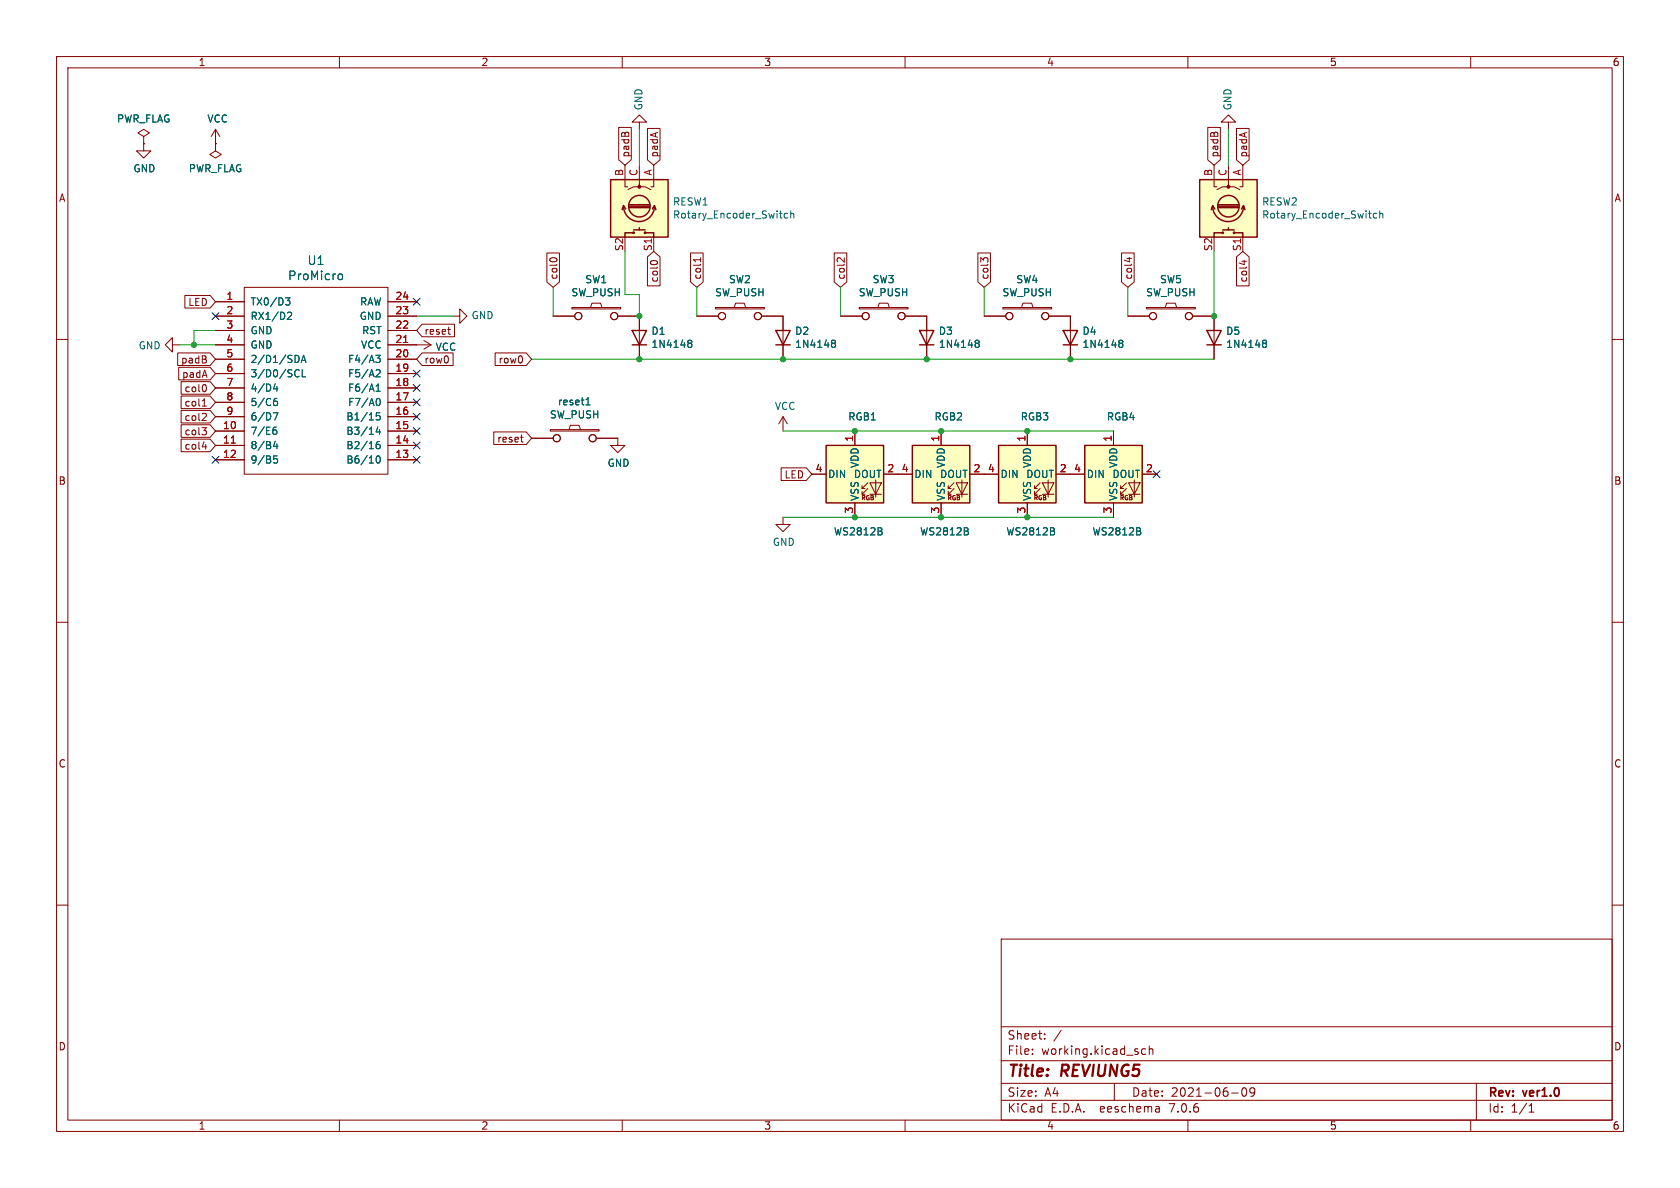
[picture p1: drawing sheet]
<svg xmlns="http://www.w3.org/2000/svg" width="297mm" height="210mm" viewBox="0 0 297 210" stroke-linecap="round" stroke-linejoin="round" font-family="sans-serif">
<g fill="none" stroke="#840000" stroke-width=".18">
<path d="M10 10h277v190h-277zM12 12h273v186h-273zM60 10v2M110 10v2M160 10v2M210 10v2M260 10v2M25.4 24.1l1-.6-1-.6-1 .6 1 .6v1.3M25.4 25.4h.1M25.4 25.4v1.3h1.3l-1.3 1.2-1.3-1.2h1.3M38.1 25.4v1.3l1 .6-1 .6-1-.6 1-.6M38.1 25.4h.1"/>
<path d="M38.1 22.9l-.8 1.2M38.1 22.9v2.5M38.1 22.9l.8 1.2M109.4 22.5h2.2v5.8l-1.1 .9-1.1-.9zM110.5 29.2v3.8h.5M113 21.6h1.3l-1.3-1.3-1.2 1.3h1.2v1.3M113 29.2v3.8h-1l-1 .5M113 32.5v.5h1l1.1 .5M114.5 22.7h2.2v5.6l-1.1 .9-1.1-.9zM115.6 29.2v3.8h-.5M213.5 22.5h2.2v5.8l-1.1 .9-1.1-.9zM214.6 29.2v3.8h.5"/>
<path d="M217.2 21.6h1.2l-1.2-1.3-1.3 1.3h1.3v1.3M217.2 29.2v3.8h-1l-1.1 .5M217.2 32.5v.5h1l1 .5M218.6 22.7h2.2v5.6l-1.1 .9-1.1-.9zM219.7 29.2v3.8h-.5M10 60h2M32.7 52.2h4.4l1 1.1-1 1.2h-4.4zM38.1 55.9h5.1M38.1 53.3h5.1M38.1 58.4h5.1M43.2 50.8h25.4v33h-25.4zM68.6 55.9h5.1"/>
<path d="M68.6 53.3h5.1M68.6 58.4h5.1M74.6 57.3h5.7v2.2h-5.7l-.9-1.1zM79.1 58.2h.5M79.4 59l.2 .1M80 55.9h1.3v-1.3l1.2 1.3-1.2 1.3v-1.3M96.7 44.7h2.2v5.1l-1.1 1-1.1-1zM97.3 45.7l.4-.1 .7 .1M97.8 55.9h3.8M101.1 54.4h8.6v.2h-8.6zM104.4 54.4l.2-.8h1.6l.2 .8M109.2 55.9h3.8v7.6"/>
<path d="M114.5 45.4l1.1-.9 1.1 .9v5.1h-2.2zM115 46.2l.5-.1 .7 .1M115.6 41.9v2.6M122.1 44.7h2.2v5.1l-1.1 1-1.1-1zM123.2 55.9h3.8M123.9 45.6v.7M123.9 45.9h-1.3l.2 .1M126.5 54.4h8.6v.2h-8.6zM129.8 54.4l.2-.8h1.6l.2 .8M134.6 55.9h3.8v7.6M147.5 44.7h2.2v5.1l-1.1 1-1.1-1zM148.6 55.9h3.8"/>
<path d="M149.3 45.6v.7l-.8-.7h-.3l-.2 .2M151.9 54.4h8.6v.2h-8.6zM155.2 54.4l.2-.8h1.6l.2 .8M160 55.9h3.8v7.6M172.9 44.7h2.2v5.1l-1.1 1-1.1-1zM173.9 45.8l.2-.2h.3l.3 .2M173.9 46l-.5-.4v.7M174 55.9h3.8M177.3 54.4h8.6v.2h-8.6zM180.6 54.4l.2-.8h1.6l.2 .8M185.4 55.9h3.8v7.6M198.3 44.7h2.2v5.1l-1.1 1-1.1-1z"/>
<path d="M199.2 45.7h.9M199.4 55.9h3.8M199.6 45.5v.8M202.7 54.4h8.6v.2h-8.6zM206 54.4l.2-.8h1.6l.2 .8M210.8 55.9h3.8v7.6M218.6 45.4l1.1-.9 1.1 .9v5.1h-2.2zM219.5 46.2h.9M219.7 41.9v2.6M220 46v.8M285 60h2M30.5 61v-1.3l-1.3 1.3 1.3 1.2v-1.2h1.2"/>
<path d="M31.4 62.4h5.7l1 1.1-1 1.1h-5.7zM31.6 64.9h5.5l1 1.1-1 1.2h-5.5zM32 70h5.1l1 1.1-1 1.1h-5.1zM32 67.5h5.1l1 1.1-1 1.1h-5.1zM32 72.5h5.1l1 1.2-1 1.1h-5.1zM32 75.1h5.1l1 1.1-1 1.1h-5.1zM32 77.6h5.1l1 1.1-1 1.2h-5.1zM35.7 75.6h.8l-.4 .5M35.8 71.8h.7M35.8 79h.7M36 70.7l.1-.2v1.3M36.2 73.1l.3 .2-.1 .3-.7 .7h.8"/>
<path d="M36.2 76.1l.3 .2v.3l-.3 .3M36.3 68l.2 .5-.2 .7M36.4 78.6v.8M38.1 76.2h5.1M38.1 78.7h5.1M38.1 73.7h5.1M38.1 71.1h5.1M38.1 68.6h5.1M38.1 66h5.1M38.1 63.5h5.1M38.1 61h5.1M68.6 76.2h5.1"/>
<path d="M68.6 78.7h5.1M68.6 73.7h5.1M68.6 71.1h5.1M68.6 68.6h5.1M68.6 66h5.1M68.6 63.5h5.1M68.6 61h7.6M74.6 62.4h5.5v2.2h-5.5l-.9-1.1zM74.9 60.2l1.3 .8M76.2 61l-1.3 .7M87.3 76.4h5.7l1 1.1-1 1.1h-5.7zM87.5 62.4h5.5l1 1.1-1 1.1h-5.5z"/>
<path d="M92 77.3h.5M92.2 78.1h.3M94 77.5h3.8M97.3 75.9h8.6v.3h-8.6zM100.6 75.9l.2-.7h1.6l.2 .7M105.4 77.5h3.8v1.2h1.3l-1.3 1.3-1.3-1.3h1.3M138.4 73.7v2.5M138.4 73.7l-.7 1.2M138.4 73.7l.8 1.2M151.1 76.2v2.5M166.4 76.2v2.5M181.6 76.2v2.5"/>
<path d="M196.8 76.2v2.5M38.1 81.3h5.1M68.6 81.3h5.1M138.1 82.7h4.5l.9 1.1-.9 1.1h-4.5zM138.4 91.4v1.3h1.3l-1.3 1.3-1.2-1.3h1.2M143.5 83.8h2.5M151.1 88.9v2.5M152.4 87.4h.5M152.4 86.4h.5M153.4 86.4l-1 1v-.5M153.4 85.3l-1 1.1v-.5M153.8 85.3h2l-1 2.1z"/>
<path d="M153.8 87.4h2M154.8 84.8v3.1M156.2 83.8h5.1M166.4 88.9v2.5M167.6 87.4h.5M167.6 86.4h.5M168.7 86.4l-1.1 1v-.5M168.7 85.3l-1.1 1.1v-.5M169 85.3h2.1l-1 2.1zM169 87.4h2.1M170.1 84.8v3.1M171.4 83.8h5.1"/>
<path d="M181.6 88.9v2.5M182.9 87.4h.5M182.9 86.4h.5M183.9 86.4l-1 1v-.5M183.9 85.3l-1 1.1v-.5M184.3 85.3h2l-1 2.1zM184.3 87.4h2M185.3 84.8v3.1M186.7 83.8h5.1M196.8 88.9v2.5M198.1 87.4h.5M198.1 86.4h.5"/>
<path d="M199.1 86.4l-1 1v-.5M199.1 85.3l-1 1.1v-.5M199.5 85.3h2l-1 2.1zM199.5 87.4h2M200.5 84.8v3.1M201.9 83.8h2.6M10 110h2M285 110h2M10 160h2M285 160h2M177 166h108v32h-108zM60 198v2"/>
<path d="M110 198v2M160 198v2M177 194.5h108M177 191.5h108M177 187.5h108M177 181.5h108M182.5 186.3v.1M182.5 185.5v.1M184.7 183.6v.1M184.7 182.8v.1M187.6 182.1l-1.3 2M197 191.5v3"/>
<path d="M202.5 185.5l-.4-.1-.3 .3v.4l.2 .2h.5M203.2 185.5l.2-.1 .3 .1 .1 .9M203.2 184.9v1.5M204.9 195.7l.1 .9M205 196.5l-.2 .1M205 196h-.2M210 198v2M217.7 193.2h1.2M219.7 192.4l.2-.1a.81 .81 0 0 1 .6 .6 .81 .81 0 0 1-.3 .8l-.2 .1a.81 .81 0 0 1-.3-1.4zM221.8 192.9l-.3 .3h-.3l-.2-.3 .1-.5 .4-.1 .2 .1a.99 .99 0 0 1-.3 1.4h-.3M260 198v2M261 191.5v6.5"/>
<path d="M270.3 196.6h.9M270.3 195.5l.4-.4v1.5"/>
<circle cx="102.2" cy="55.9" r=".63"/>
<circle cx="108.6" cy="55.9" r=".63"/>
<circle cx="127.6" cy="55.9" r=".63"/>
<circle cx="134" cy="55.9" r=".63"/>
<circle cx="153" cy="55.9" r=".63"/>
<circle cx="159.4" cy="55.9" r=".63"/>
<circle cx="178.4" cy="55.9" r=".63"/>
<circle cx="184.8" cy="55.9" r=".63"/>
<circle cx="203.8" cy="55.9" r=".63"/>
<circle cx="210.2" cy="55.9" r=".63"/>
<circle cx="98.4" cy="77.5" r=".63"/>
<circle cx="104.8" cy="77.5" r=".63"/>
</g>
<g fill="#ffffc2" stroke="#ffffc2" stroke-width=".18">
<path d="M161.3 78.7h10.1v10.2h-10.1z"/>
<path d="M191.8 78.7h10.1v10.2h-10.1z"/>
<path d="M146 78.7h10.2v10.2h-10.2z"/>
<path d="M176.5 78.7h10.2v10.2h-10.2z"/>
<path d="M212.1 31.8h10.1v10.1h-10.1z"/>
<path d="M107.9 31.8h10.2v10.1h-10.2z"/>
</g>
<g fill="none" stroke="#840000" stroke-width=".25">
<path d="M107.9 31.8h10.2v10.1h-10.2zM110.2 36.4a2.73 2.73 0 0 0 2.8 2.8 2.73 2.73 0 0 0 2.7-2.8M110.6 37l-.4-.7-.2 .8M111.3 36.2h3.5M111.3 36.4h3.5M111.3 36.7h3.5M115.3 37l.4-.7 .3 .8M212.1 31.8h10.1v10.1h-10.1zM214.4 36.4a2.73 2.73 0 0 0 2.7 2.8 2.73 2.73 0 0 0 2.7-2.8M214.8 37l-.4-.7-.3 .8M215.4 36.2h3.5M215.4 36.4h3.5"/>
<path d="M215.4 36.7h3.5M219.5 37l.3-.7 .3 .8M111.8 58.4h2.5l-1.3 2.6zM112 41.1h-1.5v.8M112 40.6h2M113 40.3v.3M114 41.1h1.6v.8M137.2 58.4h2.5l-1.3 2.6zM162.6 58.4h2.5l-1.3 2.6zM188 58.4h2.5l-1.3 2.6zM213.4 58.4h2.5l-1.3 2.6zM216.2 41.1h-1.6v.8"/>
<path d="M216.2 40.6h2M217.2 40.3v.3M218.2 41.1h1.5v.8M111.8 61h2.5M137.2 61h2.5M146 78.7h10.2v10.2h-10.2zM161.3 78.7h10.1v10.2h-10.1zM162.6 61h2.5M176.5 78.7h10.2v10.2h-10.2zM188 61h2.5M191.8 78.7h10.1v10.2h-10.1zM213.4 61h2.5"/>
<circle cx="113" cy="36.4" r="1.9"/>
<circle cx="217.2" cy="36.4" r="1.9"/>
<circle cx="112" cy="41.1" r=".13"/>
<circle cx="114" cy="41.1" r=".13"/>
<circle cx="216.2" cy="41.1" r=".13"/>
<circle cx="218.2" cy="41.1" r=".13"/>
</g>
<g fill="none" stroke="#006464" stroke-width=".18">
<path d="M139.2 37.8l-.3-.1-.3 .2 .2 .6h.4M139.8 37.8l.2-.1 .3 .1v.8M139.8 37.3v1.3M243.4 37.8l-.4-.1-.2 .2 .1 .6h.5M243.9 37.8l.2-.1 .3 .1 .1 .8M243.9 37.3v1.3M50.5 52.6h.8l-.5 .5 .4 .2 .1 .4-.3 .2h-.4M50.9 55.3l.4-.1 .3 .4-.8 .9h.8M59.9 48.5l.4-.1 .3 .3-.1 .6-.2 .1h-.4M48.3 73h.8l-.5 1.2M48.3 76.1l.4-.1 .3 .2-.2 .5h-.5M48.5 71l.3-.1 .3 .3-.1 .4h-.5"/>
<path d="M48.7 78l-.4 .9h.8M48.7 67.8l-.4 .9h.8M48.8 75.5l-.3 .1-.2 .2M49 68.3v.9M49 78.5v.8M49 70.4l-.4 .1-.2 .2M52.3 65.4l.3-.1 .3 .2M52.6 62.9l.3 .5-.3 .6M52.9 66.5l-.3 .1h-.3M53.2 64.1l.5-1.3 .4 1.3M53.4 63.7h.6M53.4 65.3v1.3h.6"/>
<path d="M66.4 62.8h.8l-.4 .5 .4 .1v.4l-.2 .3h-.4M66.5 69.2h.7M66.5 68.3l.4-.4v1.3M66.7 65.3l.4 .1 .1 .3-.8 .9h.8M66.7 70.5l.1-.1a.68 .68 0 0 1 .4 .7 .68 .68 0 0 1-.4 .6l-.1-.1M66.8 75.4l-.3 1h.8M67.1 78l-.4 .1a.86 .86 0 0 0 0 1.2l.5-.1v-.4l-.2-.3-.4 .1-.1 .2M67.1 75.9v.9M67.2 73h-.6l-.1 .6 .2-.1h.4l.1 .2v.4l-.2 .1-.5-.1M103.6 71.6h.7M103.7 70.6l.3-.3v1.3M121.7 60.6l.1 .1"/>
<path d="M121.7 60.2l.4-.1 .1 .2 .1 .1-.2 .3M121.8 60.7h.3M121.8 60.7h-.1M122.1 60.7l.2 .2-.1 .4-.1 .1h-.4M147.1 60.2l.4-.1 .1 .2 .1 .1-.2 .3M147.1 60.6l.1 .1M147.2 60.7h.3M147.2 60.7h-.1M147.5 60.7l.2 .2-.1 .4-.1 .1h-.4M172.5 60.2l.4-.1 .1 .2 .1 .1-.2 .3M172.5 60.6l.1 .1M172.6 60.7h.3"/>
<path d="M172.6 60.7h-.1M172.9 60.7l.2 .2-.1 .4-.1 .1h-.4M197.9 60.2l.4-.1 .1 .2 .1 .1-.2 .3M197.9 60.6l.1 .1M198 60.7h.3M198 60.7h-.1M198.3 60.7l.2 .2-.1 .4-.1 .1h-.4M223.3 60.2l.4-.1 .1 .2 .1 .1-.2 .3M223.3 60.6l.1 .1M223.4 60.7h.3M223.4 60.7h-.1M223.7 60.7l.2 .2-.1 .4-.1 .1h-.4"/>
<path d="M49 80.6h-.6l-.1 .6 .2-.1h.5l.1 .2-.1 .4-.2 .2-.5-.2M66.6 80.7l.2-.1a.68 .68 0 0 1 .4 .6 .68 .68 0 0 1-.4 .7l-.2-.2-.1-.3zM155.8 94l.2 .1-.2 .4M155.8 93.4v.4M171.1 94l.1 .1-.1 .4M171.1 93.4v.4M186.3 94l.1 .1-.1 .4M186.3 93.4v.4M201.6 94l.1 .1-.1 .4M201.6 93.4v.4"/>
</g>
<g fill="#840000" stroke="#840000" stroke-width=".18">
<circle cx="217.2" cy="33" r=".25"/>
<circle cx="113" cy="33" r=".25"/>
</g>
<path d="M40.9 78.3h.7M71.4 60.5h.7" fill="none" stroke="#a90000" stroke-width=".18"/>
<g fill="none" stroke="#009600" stroke-width=".18">
<path d="M113 22.9v6.3M217.2 22.9v6.3M38.1 58.4h-3.8v2.6M73.7 55.9h6.3M97.8 50.8v5.1M110.5 44.5v7.6h2.5v3.8M123.2 50.8v5.1M148.6 50.8v5.1M174 50.8v5.1M199.4 50.8v5.1M214.6 44.5v11.4M31.7 61h6.4"/>
<path d="M94 63.5h120.6M138.4 76.2h58.4M138.4 91.4h58.4"/>
</g>
<g fill="none" stroke="#000084" stroke-width=".18">
<path d="M37.5 55.3l1.2 1.2M38.7 55.3l-1.2 1.2M73.1 52.7l1.2 1.2M74.3 52.7l-1.2 1.2M73.1 65.4l1.2 1.2M73.1 70.5l1.2 1.2M73.1 68l1.2 1.2M73.1 78.1l1.2 1.2M73.1 75.6l1.2 1.2M73.1 73.1l1.2 1.2M74.3 65.4l-1.2 1.2M74.3 70.5l-1.2 1.2"/>
<path d="M74.3 68l-1.2 1.2M74.3 78.1l-1.2 1.2M74.3 75.6l-1.2 1.2M74.3 73.1l-1.2 1.2M37.5 80.7l1.2 1.2M38.7 80.7l-1.2 1.2M73.1 80.7l1.2 1.2M74.3 80.7l-1.2 1.2M203.9 83.2l1.2 1.2M205.1 83.2l-1.2 1.2"/>
</g>
<g fill="#009600" stroke="#009600" stroke-width=".18">
<circle cx="166.4" cy="91.4" r=".46"/>
<circle cx="181.6" cy="91.4" r=".46"/>
<circle cx="181.6" cy="76.2" r=".46"/>
<circle cx="151.1" cy="91.4" r=".46"/>
<circle cx="151.1" cy="76.2" r=".46"/>
<circle cx="138.4" cy="63.5" r=".46"/>
<circle cx="166.4" cy="76.2" r=".46"/>
<circle cx="163.8" cy="63.5" r=".46"/>
<circle cx="189.2" cy="63.5" r=".46"/>
<circle cx="214.6" cy="55.9" r=".46"/>
<circle cx="34.3" cy="61" r=".46"/>
<circle cx="113" cy="55.9" r=".46"/>
<circle cx="113" cy="63.5" r=".46"/>
</g>
<g font-size="2.8" fill="#840000">
<text x="178" y="190.9">Title:</text>
<text x="187.7" y="190.9">REVIUNG5</text>
</g>
<g font-size="2.1" fill="#006464">
<text x="54.3" y="47">U1</text>
<text x="50.8" y="49.7">ProMicro</text>
</g>
<g font-size="2.1" fill="#840000">
<text x="178" y="184">Sheet:</text>
<text x="178" y="186.7">File:</text>
<text x="184.1" y="186.7">working.kicad_sch</text>
<text x="178" y="196.9">KiCad</text>
<text x="178" y="194.1">Size:</text>
<text x="184.7" y="194.1">A4</text>
<text x="185.7" y="196.9">E.D.A.</text>
<text x="194.6" y="196.9">eeschema</text>
<text x="200" y="194.1">Date:</text>
<text x="207" y="196.9">7.0.6</text>
<text x="207" y="194.1">2021-06-09</text>
<text x="263" y="194.3">Rev:</text>
<text x="263" y="196.9">Id:</text>
<text x="267.1" y="196.9">1/1</text>
<text x="269.4" y="194.3">ver1.0</text>
</g>
<g font-size="1.8" fill="#840000">
<text x="35" y="11.9">1</text>
<text x="85" y="11.9">2</text>
<text x="135" y="11.9">3</text>
<text x="185" y="11.9">4</text>
<text x="235" y="11.9">5</text>
<text x="285" y="11.9">6</text>
<text x="111.4" y="27.9" transform="rotate(-90 111.4 27.9)">padB</text>
<text x="116.5" y="27.9" transform="rotate(-90 116.5 27.9)">padA</text>
<text x="215.6" y="27.9" transform="rotate(-90 215.6 27.9)">padB</text>
<text x="220.7" y="27.9" transform="rotate(-90 220.7 27.9)">padA</text>
<text x="10.3" y="35.9">A</text>
<text x="285.3" y="35.9">A</text>
<text x="98.7" y="49.5" transform="rotate(-90 98.7 49.5)">col0</text>
<text x="116.5" y="50" transform="rotate(-90 116.5 50)">col0</text>
<text x="124.1" y="49.5" transform="rotate(-90 124.1 49.5)">col1</text>
<text x="149.5" y="49.5" transform="rotate(-90 149.5 49.5)">col2</text>
<text x="174.9" y="49.5" transform="rotate(-90 174.9 49.5)">col3</text>
<text x="200.3" y="49.5" transform="rotate(-90 200.3 49.5)">col4</text>
<text x="220.7" y="50" transform="rotate(-90 220.7 50)">col4</text>
<text x="33.2" y="54.3">LED</text>
<text x="74.9" y="59.4">reset</text>
<text x="31.9" y="64.5">padB</text>
<text x="74.9" y="64.5">row0</text>
<text x="88" y="64.5">row0</text>
<text x="32.1" y="67">padA</text>
<text x="32.5" y="69.5">col0</text>
<text x="32.5" y="72.1">col1</text>
<text x="32.5" y="74.6">col2</text>
<text x="32.5" y="77.2">col3</text>
<text x="32.5" y="79.7">col4</text>
<text x="87.8" y="78.4">reset</text>
<text x="10.3" y="85.9">B</text>
<text x="138.6" y="84.8">LED</text>
<text x="285.3" y="85.9">B</text>
<text x="10.3" y="135.9">C</text>
<text x="285.3" y="135.9">C</text>
<text x="10.3" y="185.9">D</text>
<text x="285.3" y="185.9">D</text>
<text x="35" y="199.9">1</text>
<text x="85" y="199.9">2</text>
<text x="135" y="199.9">3</text>
<text x="185" y="199.9">4</text>
<text x="235" y="199.9">5</text>
<text x="285" y="199.9">6</text>
</g>
<g font-size="1.8" fill="#006464">
<text x="20.6" y="21.9">PWR_FLAG</text>
<text x="36.6" y="21.9">VCC</text>
<text x="113.8" y="19.6" transform="rotate(-90 113.8 19.6)">GND</text>
<text x="217.9" y="19.6" transform="rotate(-90 217.9 19.6)">GND</text>
<text x="23.5" y="30.7">GND</text>
<text x="33.3" y="30.7">PWR_FLAG</text>
<text x="118.9" y="36.5">RESW1</text>
<text x="118.9" y="38.8">Rotary_Encoder_Switch</text>
<text x="223" y="36.5">RESW2</text>
<text x="223" y="38.8">Rotary_Encoder_Switch</text>
<text x="100.9" y="52.6">SW_PUSH</text>
<text x="103.4" y="50.3">SW1</text>
<text x="126.3" y="52.6">SW_PUSH</text>
<text x="128.8" y="50.3">SW2</text>
<text x="151.7" y="52.6">SW_PUSH</text>
<text x="154.2" y="50.3">SW3</text>
<text x="177.1" y="52.6">SW_PUSH</text>
<text x="179.6" y="50.3">SW4</text>
<text x="202.5" y="52.6">SW_PUSH</text>
<text x="205" y="50.3">SW5</text>
<text x="44.2" y="54.2">TX0/D3</text>
<text x="44.2" y="56.7">RX1/D2</text>
<text x="44.2" y="59.3">GND</text>
<text x="63.5" y="56.7">GND</text>
<text x="63.6" y="54.2">RAW</text>
<text x="63.9" y="59.3">RST</text>
<text x="83.3" y="56.6">GND</text>
<text x="115.1" y="59.4">D1</text>
<text x="140.5" y="59.4">D2</text>
<text x="165.9" y="59.4">D3</text>
<text x="191.3" y="59.4">D4</text>
<text x="216.7" y="59.4">D5</text>
<text x="24.4" y="62">GND</text>
<text x="44.2" y="61.8">GND</text>
<text x="44.2" y="64.4">2/D1/SDA</text>
<text x="61.4" y="64.4">F4/A3</text>
<text x="63.7" y="61.8">VCC</text>
<text x="76.9" y="62.2">VCC</text>
<text x="115.1" y="61.7">1N4148</text>
<text x="140.5" y="61.7">1N4148</text>
<text x="165.9" y="61.7">1N4148</text>
<text x="191.3" y="61.7">1N4148</text>
<text x="216.7" y="61.7">1N4148</text>
<text x="44.2" y="66.9">3/D0/SCL</text>
<text x="44.2" y="69.4">4/D4</text>
<text x="44.2" y="72">5/C6</text>
<text x="61.4" y="72">F7/A0</text>
<text x="61.4" y="69.4">F6/A1</text>
<text x="61.4" y="66.9">F5/A2</text>
<text x="98.5" y="71.9">reset1</text>
<text x="44.2" y="77.1">7/E6</text>
<text x="44.2" y="74.5">6/D7</text>
<text x="61.1" y="77.1">B3/14</text>
<text x="61.1" y="74.5">B1/15</text>
<text x="97.1" y="74.2">SW_PUSH</text>
<text x="136.9" y="72.7">VCC</text>
<text x="149.9" y="74.5">RGB1</text>
<text x="165.1" y="74.5">RGB2</text>
<text x="180.3" y="74.5">RGB3</text>
<text x="195.6" y="74.5">RGB4</text>
<text x="44.2" y="79.6">8/B4</text>
<text x="44.2" y="82.1">9/B5</text>
<text x="61.1" y="82.1">B6/10</text>
<text x="61.1" y="79.6">B2/16</text>
<text x="107.3" y="82.7">GND</text>
<text x="152" y="82.8" transform="rotate(-90 152 82.8)">VDD</text>
<text x="167.2" y="82.8" transform="rotate(-90 167.2 82.8)">VDD</text>
<text x="182.5" y="82.8" transform="rotate(-90 182.5 82.8)">VDD</text>
<text x="197.7" y="82.8" transform="rotate(-90 197.7 82.8)">VDD</text>
<text x="146.3" y="84.7">DIN</text>
<text x="150.9" y="84.7">DOUT</text>
<text x="152" y="88.6" transform="rotate(-90 152 88.6)">VSS</text>
<text x="161.5" y="84.7">DIN</text>
<text x="166.1" y="84.7">DOUT</text>
<text x="167.2" y="88.6" transform="rotate(-90 167.2 88.6)">VSS</text>
<text x="176.8" y="84.7">DIN</text>
<text x="181.3" y="84.7">DOUT</text>
<text x="182.5" y="88.6" transform="rotate(-90 182.5 88.6)">VSS</text>
<text x="192" y="84.7">DIN</text>
<text x="196.6" y="84.7">DOUT</text>
<text x="197.7" y="88.6" transform="rotate(-90 197.7 88.6)">VSS</text>
<text x="147.3" y="94.8">WS2812B</text>
<text x="162.6" y="94.8">WS2812B</text>
<text x="177.8" y="94.8">WS2812B</text>
<text x="193" y="94.8">WS2812B</text>
<text x="136.5" y="96.7">GND</text>
</g>
<g font-size="1.8" fill="#a90000">
<text x="110.2" y="31.2" transform="rotate(-90 110.2 31.2)">B</text>
<text x="112.8" y="31.2" transform="rotate(-90 112.8 31.2)">C</text>
<text x="115.3" y="31.1" transform="rotate(-90 115.3 31.1)">A</text>
<text x="214.4" y="31.2" transform="rotate(-90 214.4 31.2)">B</text>
<text x="216.9" y="31.2" transform="rotate(-90 216.9 31.2)">C</text>
<text x="219.5" y="31.1" transform="rotate(-90 219.5 31.1)">A</text>
<text x="110.2" y="44.5" transform="rotate(-90 110.2 44.5)">S2</text>
<text x="115.3" y="44.5" transform="rotate(-90 115.3 44.5)">S1</text>
<text x="214.4" y="44.5" transform="rotate(-90 214.4 44.5)">S2</text>
<text x="219.5" y="44.5" transform="rotate(-90 219.5 44.5)">S1</text>
<text x="39.9" y="53.1">1</text>
<text x="69.8" y="53.1">24</text>
<text x="39.9" y="55.6">2</text>
<text x="39.9" y="58.2">3</text>
<text x="69.8" y="58.2">22</text>
<text x="69.8" y="55.6">23</text>
<text x="39.9" y="60.7">4</text>
<text x="39.9" y="63.2">5</text>
<text x="39.9" y="65.8">6</text>
<text x="69.8" y="65.8">19</text>
<text x="69.8" y="63.2">20</text>
<text x="69.8" y="60.7">21</text>
<text x="39.9" y="68.3">7</text>
<text x="39.9" y="70.9">8</text>
<text x="69.8" y="70.9">17</text>
<text x="69.8" y="68.3">18</text>
<text x="39.3" y="75.9">10</text>
<text x="39.9" y="73.4">9</text>
<text x="69.8" y="75.9">15</text>
<text x="69.8" y="73.4">16</text>
<text x="39.3" y="78.5">11</text>
<text x="39.3" y="81">12</text>
<text x="69.8" y="81">13</text>
<text x="69.8" y="78.5">14</text>
<text x="144.1" y="83.6">4</text>
<text x="150.9" y="78.2" transform="rotate(-90 150.9 78.2)">1</text>
<text x="156.8" y="83.6">2</text>
<text x="159.3" y="83.6">4</text>
<text x="166.1" y="78.2" transform="rotate(-90 166.1 78.2)">1</text>
<text x="172" y="83.6">2</text>
<text x="174.6" y="83.6">4</text>
<text x="181.4" y="78.2" transform="rotate(-90 181.4 78.2)">1</text>
<text x="187.3" y="83.6">2</text>
<text x="189.8" y="83.6">4</text>
<text x="196.6" y="78.2" transform="rotate(-90 196.6 78.2)">1</text>
<text x="202.5" y="83.6">2</text>
<text x="150.9" y="90.9" transform="rotate(-90 150.9 90.9)">3</text>
<text x="166.1" y="90.9" transform="rotate(-90 166.1 90.9)">3</text>
<text x="181.4" y="90.9" transform="rotate(-90 181.4 90.9)">3</text>
<text x="196.6" y="90.9" transform="rotate(-90 196.6 90.9)">3</text>
</g>
<g font-size="1.1" fill="#840000">
<text x="152.1" y="88.6">RGB</text>
<text x="167.4" y="88.6">RGB</text>
<text x="182.6" y="88.6">RGB</text>
<text x="197.8" y="88.6">RGB</text>
</g>
</svg>
